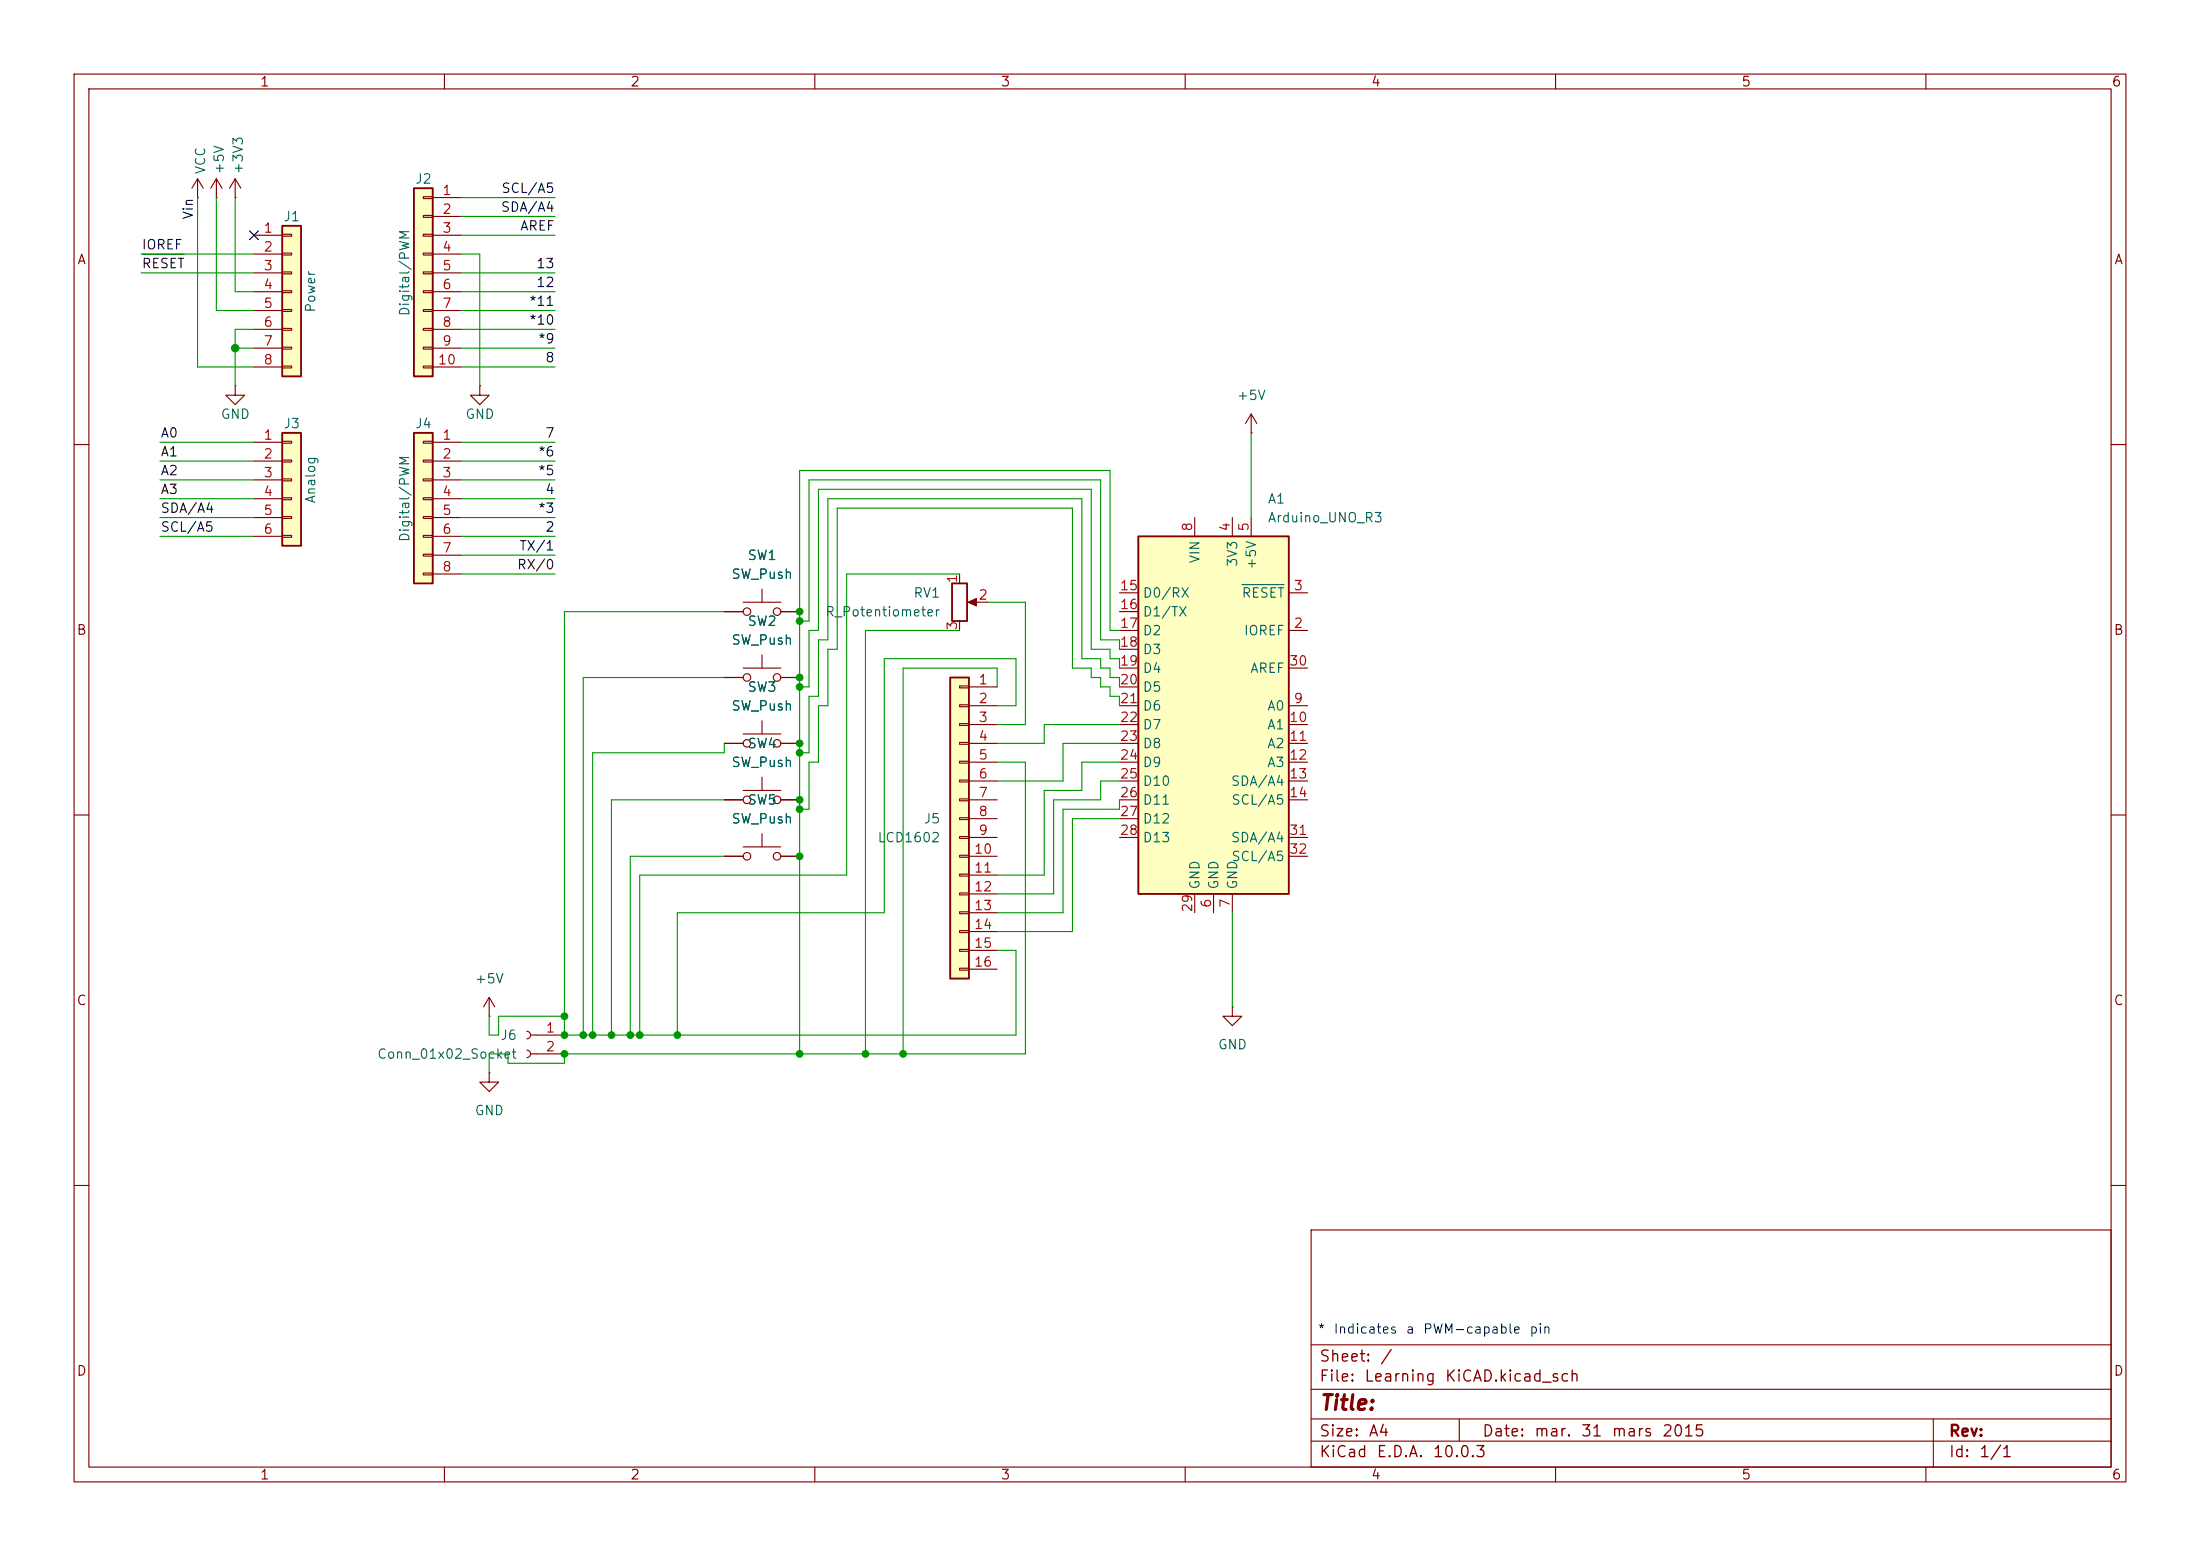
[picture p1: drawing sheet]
<svg xmlns="http://www.w3.org/2000/svg" width="297mm" height="210mm" viewBox="0 0 297 210" stroke-linecap="round" stroke-linejoin="round" font-family="sans-serif">
<g fill="none" stroke="#840000" stroke-width=".15">
<path d="M10 10h277v190h-277zM12 12h273v186h-273zM60 10v2M110 10v2M160 10v2M210 10v2M260 10v2M10 60h2M285 60h2M10 110h2M97.8 115.6h2.5M100.3 114.3h5.1"/>
<path d="M102.9 112.5v1.8M105.4 115.6h2.5M285 110h2M66 137.2h.1M66 134.6l-.7 1.3M66 134.6l.8 1.3M66 134.6v2.6M166.4 135.9v1.3h1.2l-1.2 1.2-1.3-1.2h1.3M166.4 135.9h.1M10 160h2M177 166h108v32h-108zM285 160h2"/>
<path d="M60 198v2M110 198v2M160 198v2M177 194.5h108M177 191.5h108M177 187.5h108M177 181.5h108M197 191.5v3M210 198v2M260 198v2M261 191.5v6.5"/>
<circle cx="100.8" cy="115.6" r=".51"/>
<circle cx="104.9" cy="115.6" r=".51"/>
</g>
<path d="M128.3 91.4h2.5v40.7h-2.5z" fill="#ffffc2"/>
<path d="M128.3 91.4h2.5v40.7h-2.5z" fill="none" stroke="#840000" stroke-width=".25"/>
<g fill="none" stroke="#840000" stroke-width=".15">
<path d="M97.8 91.4h2.5M100.3 99.1h5.1M100.3 90.2h5.1M102.9 88.4v1.8M102.9 97.3v1.8M105.4 91.4h2.5M129.5 92.6h1.3v.2h-1.3zM129.5 95.1h1.3v.3h-1.3zM129.5 97.7h1.3v.2h-1.3zM130.8 92.7h3.8M130.8 95.3h3.8M130.8 97.8h3.8"/>
<path d="M97.8 100.3h2.5M105.4 100.3h2.5M129.5 100.2h1.3v.3h-1.3zM129.5 102.7h1.3v.3h-1.3zM129.5 105.3h1.3v.2h-1.3zM129.5 107.8h1.3v.3h-1.3zM129.5 110.4h1.3v.2h-1.3zM129.5 112.9h1.3v.3h-1.3zM129.5 115.4h1.3v.3h-1.3zM129.5 118h1.3v.2h-1.3zM130.8 100.3h3.8M130.8 102.9h3.8"/>
<path d="M130.8 105.4h3.8M130.8 108h3.8M130.8 110.5h3.8M130.8 113h3.8M130.8 115.6h3.8M130.8 118.1h3.8M129.5 120.5h1.3v.3h-1.3zM129.5 123.1h1.3v.2h-1.3zM129.5 125.6h1.3v.3h-1.3zM129.5 128.1h1.3v.3h-1.3zM129.5 130.7h1.3v.2h-1.3zM130.8 120.7h3.8"/>
<path d="M130.8 123.2h3.8M130.8 125.7h3.8M130.8 128.3h3.8M130.8 130.8h3.8"/>
<circle cx="100.8" cy="91.4" r=".51"/>
<circle cx="104.9" cy="91.4" r=".51"/>
<circle cx="100.8" cy="100.3" r=".51"/>
<circle cx="104.9" cy="100.3" r=".51"/>
</g>
<path d="M55.9 25.4h2.5v25.4h-2.5z" fill="#ffffc2"/>
<path d="M55.9 25.4h2.5v25.4h-2.5z" fill="none" stroke="#840000" stroke-width=".25"/>
<g fill="none" stroke="#840000" stroke-width=".15">
<path d="M29.2 26.7h.1M29.2 24.1l-.8 1.3M29.2 24.1l.8 1.3M29.2 24.1v2.6M31.7 26.7h.1M31.7 24.1l-.7 1.3M31.7 24.1l.8 1.3M31.7 24.1v2.6M57.1 26.5h1.3v.3h-1.3zM57.1 29.1h1.3v.2h-1.3zM57.1 31.6h1.3v.3h-1.3zM57.1 34.2h1.3v.2h-1.3z"/>
<path d="M57.1 36.7h1.3v.3h-1.3zM57.1 39.2h1.3v.3h-1.3zM58.4 26.7h3.8M58.4 29.2h3.8M58.4 31.8h3.8M58.4 34.3h3.8M58.4 36.8h3.8M58.4 39.4h3.8M57.1 41.8h1.3v.2h-1.3zM57.1 44.3h1.3v.3h-1.3zM57.1 46.9h1.3v.2h-1.3zM57.1 49.4h1.3v.3h-1.3z"/>
<path d="M58.4 41.9h3.8M58.4 44.5h3.8M58.4 47h3.8M58.4 49.5h3.8M102.9 79.5v1.8M97.8 82.6h2.5M100.3 81.3h5.1M105.4 82.6h2.5"/>
<circle cx="100.8" cy="82.6" r=".51"/>
<circle cx="104.9" cy="82.6" r=".51"/>
</g>
<path d="M153.7 72.4h20.3v48.3h-20.3z" fill="#ffffc2"/>
<path d="M153.7 72.4h20.3v48.3h-20.3z" fill="none" stroke="#840000" stroke-width=".25"/>
<g fill="none" stroke="#840000" stroke-width=".15">
<path d="M26.7 26.7h.1M26.7 24.1l-.8 1.3M26.7 24.1l.7 1.3M26.7 24.1v2.6M64.8 52.1v1.2h1.2l-1.2 1.3-1.3-1.3h1.3M64.8 52.1h.1M161.3 69.9v2.5M166.4 69.9v2.5M168.9 69.9v2.5M151.1 85.1h2.6M151.1 80h2.6M151.1 95.3h2.6"/>
<path d="M151.1 97.8h2.6M151.1 82.6h2.6M151.1 87.6h2.6M151.1 90.2h2.6M151.1 92.7h2.6M174 85.1h2.5M174 80h2.5M174 95.3h2.5M174 97.8h2.5M174 90.2h2.5M151.1 100.3h2.6M151.1 102.9h2.6"/>
<path d="M151.1 105.4h2.6M151.1 108h2.6M151.1 110.5h2.6M151.1 113h2.6M174 100.3h2.5M174 102.9h2.5M174 105.4h2.5M174 108h2.5M174 113h2.5M174 115.6h2.5M161.3 120.7v2.5M163.8 120.7v2.5"/>
<path d="M166.4 120.7v2.5"/>
</g>
<path d="M167.7 78.9h5.7" fill="none" stroke="#006464" stroke-width=".15"/>
<path d="M55.9 58.4h2.5v20.3h-2.5z" fill="#ffffc2"/>
<path d="M55.9 58.4h2.5v20.3h-2.5z" fill="none" stroke="#840000" stroke-width=".25"/>
<g fill="none" stroke="#840000" stroke-width=".15">
<path d="M57.1 59.6h1.3v.2h-1.3zM58.4 59.7h3.8M168.9 58.4h.1M168.9 55.9l-.8 1.3M168.9 55.9l.8 1.3M168.9 55.9v2.5M57.1 62.1h1.3v.3h-1.3zM57.1 64.6h1.3v.3h-1.3zM57.1 67.2h1.3v.2h-1.3zM57.1 69.7h1.3v.3h-1.3zM57.1 72.3h1.3v.2h-1.3zM57.1 74.8h1.3v.3h-1.3z"/>
<path d="M57.1 77.3h1.3v.3h-1.3zM58.4 62.2h3.8M58.4 64.8h3.8M58.4 67.3h3.8M58.4 69.9h3.8M58.4 72.4h3.8M58.4 74.9h3.8M58.4 77.5h3.8"/>
</g>
<path d="M38.1 30.5h2.5v20.3h-2.5z" fill="#ffffc2"/>
<path d="M38.1 30.5h2.5v20.3h-2.5zM128.5 78.7h2.1v5.1h-2.1z" fill="none" stroke="#840000" stroke-width=".25"/>
<g fill="none" stroke="#840000" stroke-width=".15">
<path d="M34.3 31.8h3.8M34.3 34.3h3.8M34.3 36.8h3.8M34.3 39.4h3.8M38.1 31.6h1.3v.3h-1.3zM38.1 34.2h1.3v.2h-1.3zM38.1 36.7h1.3v.3h-1.3zM38.1 39.2h1.3v.3h-1.3zM34.3 41.9h3.8M34.3 44.5h3.8M34.3 47h3.8M34.3 49.5h3.8"/>
<path d="M38.1 41.8h1.3v.2h-1.3zM38.1 44.3h1.3v.3h-1.3zM38.1 46.9h1.3v.2h-1.3zM38.1 49.4h1.3v.3h-1.3zM129.5 77.5v1.2M129.5 83.8v1.3M131.1 81.3h2.2M97.8 108h2.5M100.3 106.7h5.1M102.9 104.9v1.8M105.4 108h2.5"/>
<circle cx="100.8" cy="108" r=".51"/>
<circle cx="104.9" cy="108" r=".51"/>
</g>
<path d="M130.7 81.3l1.1-.5v1z" fill="#840000" stroke="#840000" stroke-width=".15"/>
<path d="M38.1 58.4h2.5v15.3h-2.5z" fill="#ffffc2"/>
<path d="M38.1 58.4h2.5v15.3h-2.5z" fill="none" stroke="#840000" stroke-width=".25"/>
<g fill="none" stroke="#840000" stroke-width=".15">
<path d="M31.7 52.1v1.2h1.3l-1.3 1.3-1.2-1.3h1.2M31.7 52.1h.1M34.3 59.7h3.8M38.1 59.6h1.3v.2h-1.3zM34.3 62.2h3.8M34.3 64.8h3.8M34.3 67.3h3.8M34.3 69.9h3.8M34.3 72.4h3.8M38.1 62.1h1.3v.3h-1.3zM38.1 64.6h1.3v.3h-1.3zM38.1 67.2h1.3v.2h-1.3z"/>
<path d="M38.1 69.7h1.3v.3h-1.3zM38.1 72.3h1.3v.2h-1.3zM97.8 82.6h2.5M97.8 91.4h2.5M105.4 82.6h2.5M105.4 91.4h2.5M97.8 108h2.5M97.8 115.6h2.5M97.8 100.3h2.5M105.4 108h2.5M105.4 115.6h2.5M105.4 100.3h2.5"/>
<path d="M71.1 139.2a.51 .51 0 0 1 .5 .5 .51 .51 0 0 1-.5 .5M71.6 139.7h4.6M66 144.8v1.3h1.3l-1.3 1.2-1.2-1.2h1.2M66 144.8h.1M71.1 141.7a.51 .51 0 0 1 .5 .5 .51 .51 0 0 1-.5 .5M71.6 142.2h4.6"/>
</g>
<path d="M19.2 34.3h5.7" fill="none" stroke="#0f0f0f" stroke-width=".15"/>
<g fill="none" stroke="#009600" stroke-width=".15">
<path d="M19 34.3h15.3M19 36.8h15.3M26.7 26.7v22.8h7.6M29.2 26.7v15.2h5.1M31.7 26.7v12.7h2.6M62.2 39.4h12.7M62.2 34.3h2.6v17.8M62.2 36.8h12.7M62.2 26.7h12.7M62.2 31.8h12.7M62.2 29.2h12.7M21.6 59.7h12.7"/>
<path d="M31.7 47h2.6M34.3 44.5h-2.6v7.6M62.2 59.7h12.7M62.2 41.9h12.7M62.2 47h12.7M62.2 44.5h12.7M62.2 49.5h12.7M168.9 58.4v11.5M21.6 62.2h12.7M21.6 64.8h12.7M21.6 72.4h12.7M21.6 69.9h12.7"/>
<path d="M21.6 67.3h12.7M62.2 62.2h12.7M62.2 64.8h12.7M62.2 77.5h12.7M62.2 72.4h12.7M62.2 69.9h12.7M62.2 74.9h12.7M62.2 67.3h12.7M129.5 77.5h-15.2v40.6h-27.9v21.6M97.8 82.6h-21.6v57.1h61v-11.4h-2.6M97.8 91.4h-19.1v48.3M107.9 83.8h1.3v-19h39.4v21.6h2.5v1.2"/>
<path d="M129.5 85.1h-12.7v57.1M133.3 81.3h5.1v16.5h-3.8M134.6 95.3h2.6v-6.4h-17.8v34.3h-28v16.5M134.6 92.7v-2.5h-12.7v52M151.1 90.2v-1.3h-1.2v-1.3h-2.6v-21.6h-36.8v19.1h-1.3v7.6h-1.3M151.1 92.7v-1.3h-1.2v-1.2h-1.3v-1.3h-2.6v-21.6h-34.2v19.1h-1.3v7.6h-1.3v7.6h-1.3M151.1 95.3v-1.3h-1.2v-1.3h-1.3v-1.3h-1.3v-1.2h-2.5v-21.6h-31.8v19h-1.2v7.7h-1.3v7.6h-1.3v6.3h-1.3M151.1 85.1h-1.2v-21.6h-42v78.7M151.1 97.8h-10.1v2.5h-6.4M97.8 100.3v1.3h-17.8v38.1M97.8 108h-15.3v31.7M97.8 115.6h-12.7v24.1"/>
<path d="M134.6 102.9h3.8v39.3h-62.2v1.3h-7.6v-1.3h-2.6v2.6M151.1 100.3h-7.6v5.1h-8.9M151.1 105.4h-2.5v2.6h-6.4v12.7h-7.6M151.1 108v1.2h-7.6v14h-8.9M151.1 102.9h-5.1v3.8h-5v11.4h-6.4M151.1 110.5h-6.3v15.2h-10.2M66 137.2v2.5h1.3v-2.5h8.9M166.4 123.2v12.7"/>
</g>
<path d="M33.7 31.1l1.2 1.3M34.9 31.1l-1.2 1.3" fill="none" stroke="#000084" stroke-width=".15"/>
<g fill="#009600" stroke="#009600" stroke-width=".14">
<circle cx="107.9" cy="100.3" r=".46"/>
<circle cx="107.9" cy="109.2" r=".46"/>
<circle cx="107.9" cy="108" r=".46"/>
<circle cx="107.9" cy="101.6" r=".46"/>
<circle cx="107.9" cy="92.7" r=".46"/>
<circle cx="107.9" cy="115.6" r=".46"/>
<circle cx="107.9" cy="82.6" r=".46"/>
<circle cx="107.9" cy="83.8" r=".46"/>
<circle cx="107.9" cy="91.4" r=".46"/>
<circle cx="31.8" cy="47" r=".51"/>
<circle cx="76.2" cy="142.2" r=".46"/>
<circle cx="76.2" cy="139.7" r=".46"/>
<circle cx="80" cy="139.7" r=".46"/>
<circle cx="76.2" cy="137.2" r=".46"/>
<circle cx="78.7" cy="139.7" r=".46"/>
<circle cx="86.4" cy="139.7" r=".46"/>
<circle cx="82.5" cy="139.7" r=".46"/>
<circle cx="85.1" cy="139.7" r=".46"/>
<circle cx="107.9" cy="142.2" r=".46"/>
<circle cx="91.4" cy="139.7" r=".46"/>
<circle cx="116.8" cy="142.2" r=".46"/>
<circle cx="121.9" cy="142.2" r=".46"/>
</g>
<text font-size="2" fill="#840000" x="178" y="190.8">Title:</text>
<g font-size="1.5" fill="#840000">
<text x="178" y="184.2">Sheet:</text>
<text x="186.2" y="184.2">/</text>
<text x="178" y="186.9">File:</text>
<text x="184.1" y="186.9">Learning</text>
<text x="195" y="186.9">KiCAD.kicad_sch</text>
<text x="178" y="197.1">KiCad</text>
<text x="178" y="194.3">Size:</text>
<text x="184.7" y="194.3">A4</text>
<text x="185.7" y="197.1">E.D.A.</text>
<text x="193.3" y="197.1">10.0.3</text>
<text x="200" y="194.3">Date:</text>
<text x="207" y="194.3">mar.</text>
<text x="213.3" y="194.3">31</text>
<text x="217.5" y="194.3">mars</text>
<text x="224.3" y="194.3">2015</text>
<text x="263" y="194.3">Rev:</text>
<text x="263" y="197.1">Id:</text>
<text x="267.1" y="197.1">1/1</text>
</g>
<g font-size="1.3" fill="#840000">
<text x="35" y="12">1</text>
<text x="85" y="12">2</text>
<text x="135" y="12">3</text>
<text x="185" y="12">4</text>
<text x="235" y="12">5</text>
<text x="285" y="12">6</text>
<text x="10.3" y="36">A</text>
<text x="285.3" y="36">A</text>
<text x="10.3" y="86">B</text>
<text x="285.3" y="86">B</text>
<text x="10.3" y="136">C</text>
<text x="285.3" y="136">C</text>
<text x="10.3" y="186">D</text>
<text x="285.3" y="186">D</text>
<text x="35" y="200">1</text>
<text x="85" y="200">2</text>
<text x="135" y="200">3</text>
<text x="185" y="200">4</text>
<text x="235" y="200">5</text>
<text x="285" y="200">6</text>
</g>
<g font-size="1.3" fill="#006464">
<text x="28" y="23.6" transform="rotate(-90 28 23.6)">VCC</text>
<text x="30.5" y="23.6" transform="rotate(-90 30.5 23.6)">+5V</text>
<text x="33.1" y="23.6" transform="rotate(-90 33.1 23.6)">+3V3</text>
<text x="56" y="25.1">J2</text>
<text x="38.2" y="30.2">J1</text>
<text x="42.9" y="42.3" transform="rotate(-90 42.9 42.3)">Power</text>
<text x="55.6" y="42.8" transform="rotate(-90 55.6 42.8)">Digital/PWM</text>
<text x="29.7" y="56.9">GND</text>
<text x="38.2" y="58.1">J3</text>
<text x="56" y="58.1">J4</text>
<text x="62.7" y="56.9">GND</text>
<text x="166.9" y="54.3">+5V</text>
<text x="42.9" y="68" transform="rotate(-90 42.9 68)">Analog</text>
<text x="171.1" y="68.3">A1</text>
<text x="171.1" y="70.8">Arduino_UNO_R3</text>
<text x="55.6" y="73.2" transform="rotate(-90 55.6 73.2)">Digital/PWM</text>
<text x="100.8" y="75.9">SW1</text>
<text x="162.3" y="76.1" transform="rotate(-90 162.3 76.1)">VIN</text>
<text x="167.3" y="76.6" transform="rotate(-90 167.3 76.6)">3V3</text>
<text x="169.9" y="77" transform="rotate(-90 169.9 77)">+5V</text>
<text x="98.7" y="78.4">SW_Push</text>
<text x="111.3" y="83.5">R_Potentiometer</text>
<text x="123.2" y="81">RV1</text>
<text x="154.2" y="81">D0/RX</text>
<text x="154.2" y="83.5">D1/TX</text>
<text x="167.5" y="81">RESET</text>
<text x="98.7" y="87.3">SW_Push</text>
<text x="100.8" y="84.8">SW2</text>
<text x="154.2" y="86.1">D2</text>
<text x="154.2" y="88.6">D3</text>
<text x="167.8" y="86.1">IOREF</text>
<text x="100.8" y="93.7">SW3</text>
<text x="154.2" y="91.1">D4</text>
<text x="154.2" y="93.7">D5</text>
<text x="168.7" y="91.1">AREF</text>
<text x="98.7" y="96.2">SW_Push</text>
<text x="100.8" y="101.3">SW4</text>
<text x="154.2" y="96.2">D6</text>
<text x="154.2" y="98.8">D7</text>
<text x="154.2" y="101.3">D8</text>
<text x="171" y="96.2">A0</text>
<text x="171" y="98.8">A1</text>
<text x="171" y="101.3">A2</text>
<text x="98.7" y="103.8">SW_Push</text>
<text x="154.2" y="103.8">D9</text>
<text x="154.2" y="106.4">D10</text>
<text x="166.1" y="106.4">SDA/A4</text>
<text x="171" y="103.8">A3</text>
<text x="98.7" y="111.5">SW_Push</text>
<text x="100.8" y="108.9">SW5</text>
<text x="124.6" y="111.5">J5</text>
<text x="154.2" y="108.9">D11</text>
<text x="154.2" y="111.5">D12</text>
<text x="166.1" y="108.9">SCL/A5</text>
<text x="118.4" y="114">LCD1602</text>
<text x="154.2" y="114">D13</text>
<text x="166.1" y="114">SDA/A4</text>
<text x="166.1" y="116.5">SCL/A5</text>
<text x="162.3" y="120.1" transform="rotate(-90 162.3 120.1)">GND</text>
<text x="164.8" y="120.1" transform="rotate(-90 164.8 120.1)">GND</text>
<text x="167.3" y="120.1" transform="rotate(-90 167.3 120.1)">GND</text>
<text x="64" y="133.1">+5V</text>
<text x="50.8" y="143.2">Conn_01x02_Socket</text>
<text x="67.5" y="140.7">J6</text>
<text x="164.3" y="141.9">GND</text>
<text x="64" y="150.8">GND</text>
</g>
<g font-size="1.3" fill="#0f0f0f">
<text x="26.4" y="29.7" transform="rotate(-90 26.4 29.7)">Vin</text>
<text x="67.5" y="28.9">SDA/A4</text>
<text x="67.6" y="26.4">SCL/A5</text>
<text x="19" y="34">IOREF</text>
<text x="70.1" y="31.4">AREF</text>
<text x="19" y="36.5">RESET</text>
<text x="71.3" y="41.6">*11</text>
<text x="72.3" y="36.5">13</text>
<text x="72.3" y="39.1">12</text>
<text x="71.3" y="44.1">*10</text>
<text x="72.5" y="46.7">*9</text>
<text x="73.5" y="49.2">8</text>
<text x="21.6" y="59.4">A0</text>
<text x="73.5" y="59.4">7</text>
<text x="21.6" y="61.9">A1</text>
<text x="21.6" y="64.5">A2</text>
<text x="72.5" y="61.9">*6</text>
<text x="72.5" y="64.5">*5</text>
<text x="21.6" y="69.5">SDA/A4</text>
<text x="21.6" y="67">A3</text>
<text x="72.5" y="69.5">*3</text>
<text x="73.5" y="67">4</text>
<text x="21.6" y="72.1">SCL/A5</text>
<text x="69.7" y="77.2">RX/0</text>
<text x="70" y="74.6">TX/1</text>
<text x="73.5" y="72.1">2</text>
</g>
<g font-size="1.3" fill="#a90000">
<text x="59.6" y="26.6">1</text>
<text x="59.6" y="29.2">2</text>
<text x="35.5" y="31.7">1</text>
<text x="35.5" y="34.3">2</text>
<text x="59.6" y="31.7">3</text>
<text x="59.6" y="34.3">4</text>
<text x="35.5" y="36.8">3</text>
<text x="35.5" y="39.3">4</text>
<text x="35.5" y="41.9">5</text>
<text x="59.6" y="36.8">5</text>
<text x="59.6" y="39.3">6</text>
<text x="59.6" y="41.9">7</text>
<text x="35.5" y="44.4">6</text>
<text x="35.5" y="47">7</text>
<text x="59.6" y="44.4">8</text>
<text x="59.6" y="47">9</text>
<text x="35.5" y="49.5">8</text>
<text x="59" y="49.5">10</text>
<text x="35.5" y="59.7">1</text>
<text x="59.6" y="59.7">1</text>
<text x="35.5" y="62.2">2</text>
<text x="35.5" y="64.7">3</text>
<text x="59.6" y="62.2">2</text>
<text x="59.6" y="64.7">3</text>
<text x="35.5" y="67.3">4</text>
<text x="35.5" y="69.8">5</text>
<text x="59.6" y="67.3">4</text>
<text x="59.6" y="69.8">5</text>
<text x="161.3" y="71.8" transform="rotate(-90 161.3 71.8)">8</text>
<text x="166.3" y="71.8" transform="rotate(-90 166.3 71.8)">4</text>
<text x="168.9" y="71.8" transform="rotate(-90 168.9 71.8)">5</text>
<text x="35.5" y="72.4">6</text>
<text x="59.6" y="72.4">6</text>
<text x="59.6" y="74.9">7</text>
<text x="59.6" y="77.4">8</text>
<text x="129.5" y="78.8" transform="rotate(-90 129.5 78.8)">1</text>
<text x="132" y="81.3">2</text>
<text x="151.1" y="80">15</text>
<text x="151.1" y="82.5">16</text>
<text x="174.6" y="80">3</text>
<text x="129.5" y="85.2" transform="rotate(-90 129.5 85.2)">3</text>
<text x="151.1" y="85.1">17</text>
<text x="151.1" y="87.6">18</text>
<text x="174.6" y="85.1">2</text>
<text x="132" y="92.7">1</text>
<text x="132" y="95.2">2</text>
<text x="151.1" y="90.1">19</text>
<text x="151.1" y="92.7">20</text>
<text x="151.1" y="95.2">21</text>
<text x="173.9" y="90.1">30</text>
<text x="174.6" y="95.2">9</text>
<text x="132" y="97.8">3</text>
<text x="132" y="100.3">4</text>
<text x="151.1" y="97.8">22</text>
<text x="151.1" y="100.3">23</text>
<text x="173.9" y="97.8">10</text>
<text x="173.9" y="100.3">11</text>
<text x="132" y="102.8">5</text>
<text x="132" y="105.4">6</text>
<text x="132" y="107.9">7</text>
<text x="151.1" y="102.8">24</text>
<text x="151.1" y="105.4">25</text>
<text x="151.1" y="107.9">26</text>
<text x="173.9" y="102.8">12</text>
<text x="173.9" y="105.4">13</text>
<text x="173.9" y="107.9">14</text>
<text x="132" y="110.5">8</text>
<text x="132" y="113">9</text>
<text x="151.1" y="110.5">27</text>
<text x="151.1" y="113">28</text>
<text x="173.9" y="113">31</text>
<text x="131.4" y="115.5">10</text>
<text x="131.4" y="118.1">11</text>
<text x="173.9" y="115.5">32</text>
<text x="131.4" y="120.6">12</text>
<text x="131.4" y="123.2">13</text>
<text x="131.4" y="125.7">14</text>
<text x="161.3" y="123.2" transform="rotate(-90 161.3 123.2)">29</text>
<text x="163.8" y="122.6" transform="rotate(-90 163.8 122.6)">6</text>
<text x="166.3" y="122.6" transform="rotate(-90 166.3 122.6)">7</text>
<text x="131.4" y="128.2">15</text>
<text x="131.4" y="130.8">16</text>
<text x="73.6" y="139.7">1</text>
<text x="73.6" y="142.2">2</text>
</g>
<g font-size="1.3" fill="#0000c2">
<text x="177.8" y="180.3">*</text>
<text x="179.9" y="180.3">Indicates</text>
<text x="189.7" y="180.3">a</text>
<text x="192" y="180.3">PWM-capable</text>
<text x="206.4" y="180.3">pin</text>
</g>
</svg>
